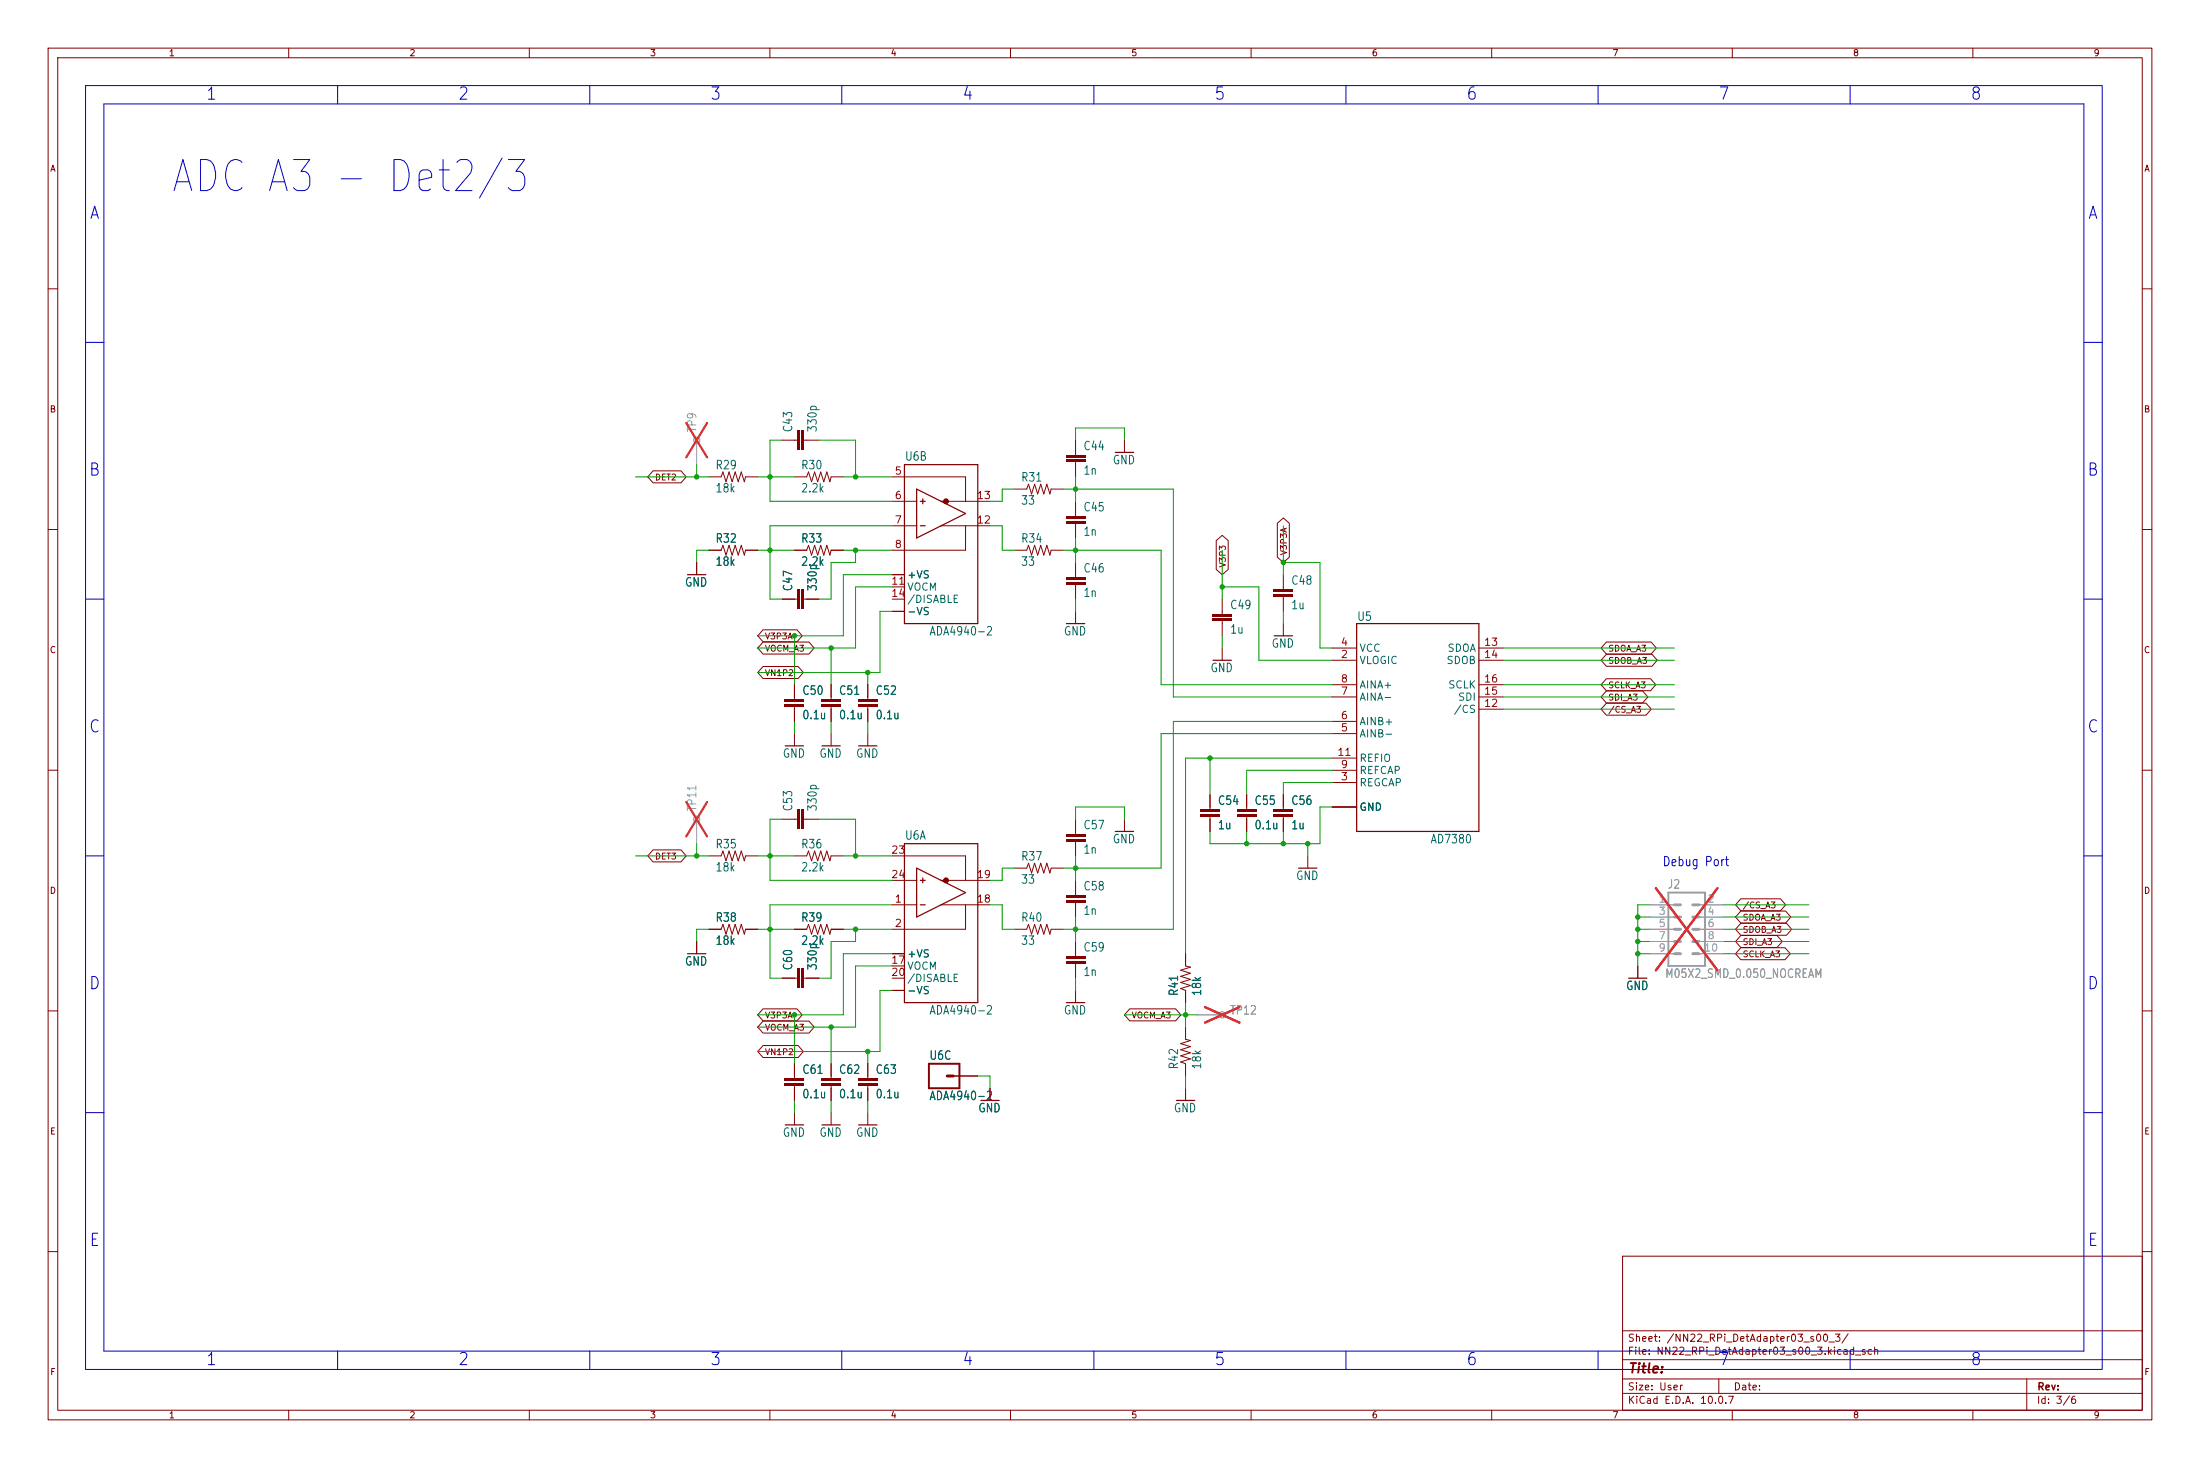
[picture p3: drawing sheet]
<svg xmlns="http://www.w3.org/2000/svg" width="457mm" height="305mm" viewBox="0 0 457 305" stroke-linecap="round" stroke-linejoin="round" font-family="sans-serif">
<g fill="none" stroke="#840000" stroke-width=".21">
<path d="M10 10h437.2v285h-437.2zM12 12h433.2v281h-433.2zM60 10v2M110 10v2M160 10v2M210 10v2M260 10v2M310 10v2M360 10v2M410 10v2M10 60h2M445.2 60h2"/>
<path d="M10 110h2M210.8 114.3h2.6l.3-1 .7 2 .6-2 .6 2 .7-2 .6 2 .7-2 .6 2 .2-1h2.6M210.8 101.6h2.6l.3-1 .7 2 .6-2 .6 2 .7-2 .6 2 .7-2 .6 2 .2-1h2.6M445.2 110h2M10 160h2M233.7 170.2v2.5M271.8 177.8v2.5M445.2 160h2M10 210h2M445.2 210h2M10 260h2M337.2 261h108v32h-108z"/>
<path d="M337.2 276.5h108M445.2 260h2M60 293v2M110 293v2M160 293v2M210 293v2M260 293v2M310 293v2M337.2 289.5h108M337.2 286.5h108M337.2 282.5h108M357.2 286.5v3"/>
<path d="M360 293v2M410 293v2M421.2 286.5v6.5"/>
</g>
<circle cx="254" cy="210.8" r=".63" fill="none" stroke="#a1a1a1" stroke-width=".25"/>
<path d="M248.9 210.8h5.1" fill="none" stroke="#a1a1a1" stroke-width=".21"/>
<path d="M250.4 209.2l7.2 3.2M257.6 209.2l-7.2 3.2" fill="none" stroke="#e12e31" stroke-width=".46"/>
<path d="M231.8 172.7h3.8M269.9 180.3h3.8" fill="none" stroke="#840000" stroke-width=".25"/>
<g fill="#840000">
<path d="M264.7 168.1h4v.6h-4z"/>
<path d="M264.7 169.2h4v.5h-4z"/>
</g>
<path d="M266.7 165.1v3M266.7 169.7v3" fill="none" stroke="#840000" stroke-width=".21"/>
<g fill="#840000">
<path d="M257 168.1h4.1v.6h-4.1z"/>
<path d="M257 169.2h4.1v.5h-4.1z"/>
</g>
<path d="M259.1 165.1v3M259.1 169.7v3" fill="none" stroke="#840000" stroke-width=".21"/>
<g fill="#840000">
<path d="M249.4 168.1h4.1v.6h-4.1z"/>
<path d="M249.4 169.2h4.1v.5h-4.1z"/>
</g>
<path d="M251.5 165.1v3M251.5 169.7v3" fill="none" stroke="#840000" stroke-width=".21"/>
<g fill="#840000">
<path d="M165.6 89.4h.5v4.1h-.5z"/>
<path d="M166.6 89.4h.5v4.1h-.5z"/>
</g>
<path d="M162.6 91.4h3M165.1 99.1h2.5l.4-1.1 .7 2.1 .6-2.1 .6 2.1 .7-2.1 .6 2.1 .6-2.1 .7 2.1 .2-1h2.6M167.1 91.4h3.1" fill="none" stroke="#840000" stroke-width=".21"/>
<g fill="#840000">
<path d="M221.5 119.9h4.1v.5h-4.1z"/>
<path d="M221.5 120.9h4.1v.5h-4.1z"/>
</g>
<path d="M223.5 116.8v3.1M223.5 121.4v3.1M223.5 127v2.5" fill="none" stroke="#840000" stroke-width=".21"/>
<path d="M221.6 129.5h3.8" fill="none" stroke="#840000" stroke-width=".25"/>
<g fill="#840000">
<path d="M221.5 94.5h4.1v.5h-4.1z"/>
<path d="M221.5 95.5h4.1v.5h-4.1z"/>
</g>
<path d="M223.5 91.4v3.1M223.5 96v3.1M233.7 91.4v2.6" fill="none" stroke="#840000" stroke-width=".21"/>
<path d="M231.8 94h3.8" fill="none" stroke="#840000" stroke-width=".25"/>
<g fill="#840000">
<path d="M264.7 122.4h4v.5h-4z"/>
<path d="M264.7 123.4h4v.6h-4z"/>
</g>
<path d="M266.7 119.4v3M266.7 124v3M246.4 198.1v2.6l1 .2-2 .6 2 .7-2 .6 2 .7-2 .6 2 .6-2 .7 1 .3v2.6M246.4 213.4v2.5l1 .3-2 .6 2 .6-2 .7 2 .6-2 .6 2 .7-2 .6 1 .4v2.5" fill="none" stroke="#840000" stroke-width=".21"/>
<g fill="#840000">
<path d="M221.5 107.2h4.1v.5h-4.1z"/>
<path d="M221.5 108.2h4.1v.5h-4.1z"/>
</g>
<g fill="none" stroke="#840000" stroke-width=".21">
<path d="M147.3 99.1h2.6l.3-1.1 .7 2.1 .6-2.1 .6 2.1 .7-2.1 .6 2.1 .7-2.1 .6 2.1 .2-1h2.6M185.4 99.1h15.3v5M144.8 116.8v2.6M147.3 114.3h2.6l.3-1 .7 2 .6-2 .6 2 .7-2 .6 2 .7-2 .6 2 .2-1h2.6M165.1 114.3h2.5l.4-1 .7 2 .6-2 .6 2 .7-2 .6 2 .6-2 .7 2 .2-1h2.6M185.4 104.1h5.1M185.4 109.2h5.1M185.4 119.4h2.6M195.6 104.1h10.1M195.6 109.2h10.1M200.7 109.2v5.1h-15.3M223.5 104.1v3.1"/>
<path d="M223.5 108.7v3.1M185.4 121.9h2.6M185.4 124.5h2.6M185.4 127h2.6"/>
</g>
<path d="M188 96.5h15.2v33h-15.2zM142.9 119.4h3.8M190.5 101.6l10.2 5.1-10.2 5.1zM191.3 104.1h1M191.3 109.2h1M191.8 103.6v1" fill="none" stroke="#840000" stroke-width=".25"/>
<circle cx="196.6" cy="104.1" r=".51" fill="#840000" stroke="#840000" stroke-width=".21"/>
<g fill="#840000">
<path d="M165.6 122.4h.5v4.1h-.5z"/>
<path d="M166.6 122.4h.5v4.1h-.5z"/>
</g>
<path d="M162.6 124.5h3M167.1 124.5h3.1M254 134.6v2.6M147.3 177.8h2.6l.3-1 .7 2 .6-2 .6 2 .7-2 .6 2 .7-2 .6 2 .2-1h2.6" fill="none" stroke="#840000" stroke-width=".21"/>
<path d="M252.1 137.2h3.8" fill="none" stroke="#840000" stroke-width=".25"/>
<g fill="#840000">
<path d="M252 127.5h4v.5h-4z"/>
<path d="M252 128.5h4v.5h-4z"/>
</g>
<path d="M254 124.5v3M254 129v3.1M266.7 129.5v2.6M144.8 195.6v2.5M340.4 200.7v2.5" fill="none" stroke="#840000" stroke-width=".21"/>
<path d="M264.8 132.1h3.8M142.9 198.1h3.8M338.5 203.2h3.8" fill="none" stroke="#840000" stroke-width=".25"/>
<path d="M346.7 185.4h7.6v15.3h-7.6z" fill="none" stroke="#a1a1a1" stroke-width=".41"/>
<path d="M348 188h1.2M348 190.5h1.2M348 193h1.2M348 195.6h1.2M348 198.1h1.2M351.8 188h1.3M351.8 190.5h1.3M351.8 193h1.3M351.8 195.6h1.3M351.8 198.1h1.3" fill="none" stroke="#a1a1a1" stroke-width=".61"/>
<path d="M144.8 91.4v5.1M144.8 170.2v5.1M342.9 188h5.1M342.9 190.5h5.1M342.9 193h5.1M342.9 195.6h5.1M342.9 198.1h5.1M353.1 188h5M353.1 190.5h5M353.1 193h5M353.1 195.6h5M353.1 198.1h5" fill="none" stroke="#a1a1a1" stroke-width=".21"/>
<path d="M142.6 87.9l4.4 7.1M147 87.9l-4.4 7.1M142.6 166.6l4.4 7.2M147 166.6l-4.4 7.2M344.1 184.5l12.8 17.1M356.9 184.5l-12.8 17.1" fill="none" stroke="#e12e31" stroke-width=".46"/>
<g fill="none" stroke="#a1a1a1" stroke-width=".25">
<circle cx="144.8" cy="91.4" r=".63"/>
<circle cx="144.8" cy="170.2" r=".63"/>
</g>
<g fill="#840000">
<path d="M221.5 185.9h4.1v.5h-4.1z"/>
<path d="M221.5 186.9h4.1v.6h-4.1z"/>
</g>
<path d="M165.1 152.4v2.5M223.5 182.9v3M223.5 187.5v3" fill="none" stroke="#840000" stroke-width=".21"/>
<path d="M163.2 154.9h3.8" fill="none" stroke="#840000" stroke-width=".25"/>
<g fill="#840000">
<path d="M178.3 145.3h4.1v.5h-4.1z"/>
<path d="M178.3 146.3h4.1v.5h-4.1z"/>
</g>
<path d="M180.3 142.2v3.1M180.3 146.8v3.1M172.7 231.1v2.6M205.7 226.1v2.5M246.4 226.1v2.5" fill="none" stroke="#840000" stroke-width=".21"/>
<path d="M170.8 233.7h3.8M203.8 228.6h3.8M244.5 228.6h3.8" fill="none" stroke="#840000" stroke-width=".25"/>
<g fill="#840000">
<path d="M178.3 224h4.1v.5h-4.1z"/>
<path d="M178.3 225h4.1v.6h-4.1z"/>
</g>
<path d="M180.3 221v3M180.3 225.6v3M198.1 223.5h5.1" fill="none" stroke="#840000" stroke-width=".21"/>
<path d="M193 221h6.4v5.1h-6.4z" fill="none" stroke="#840000" stroke-width=".41"/>
<path d="M196.8 223.5h1.3" fill="none" stroke="#840000" stroke-width=".61"/>
<g fill="#840000">
<path d="M221.5 173.2h4.1v.5h-4.1z"/>
<path d="M221.5 174.2h4.1v.6h-4.1z"/>
</g>
<g fill="none" stroke="#840000" stroke-width=".21">
<path d="M185.4 177.8h15.3v5.1M223.5 170.2v3M223.5 174.8v3M185.4 182.9h5.1M185.4 188h5.1M185.4 198.1h2.6M195.6 182.9h10.1M195.6 188h10.1M200.7 188v5h-15.3M185.4 200.7h2.6M185.4 203.2h2.6M185.4 205.7h2.6"/>
<path d="M223.5 205.7v2.6M180.3 231.1v2.6"/>
</g>
<path d="M188 175.3h15.2v33h-15.2zM190.5 180.3l10.2 5.1-10.2 5.1zM191.3 182.9h1M191.3 188h1M191.8 182.4v1M221.6 208.3h3.8M178.4 233.7h3.8" fill="none" stroke="#840000" stroke-width=".25"/>
<circle cx="196.6" cy="182.9" r=".51" fill="#840000" stroke="#840000" stroke-width=".21"/>
<g fill="#840000">
<path d="M221.5 198.6h4.1v.5h-4.1z"/>
<path d="M221.5 199.6h4.1v.6h-4.1z"/>
</g>
<g fill="none" stroke="#840000" stroke-width=".21">
<path d="M276.9 137.2h5M276.9 134.6h5M307.3 137.2h5.1M307.3 134.6h5.1M276.9 152.4h5M276.9 149.9h5M276.9 144.8h5M276.9 142.2h5M276.9 157.5h5M307.3 144.8h5.1M307.3 142.2h5.1M307.3 147.3h5.1"/>
<path d="M276.9 167.6h5M276.9 162.6h5M276.9 160h5M147.3 193h2.6l.3-1 .7 2.1 .6-2.1 .6 2.1 .7-2.1 .6 2.1 .7-2.1 .6 2.1 .2-1.1h2.6M210.8 180.3h2.6l.3-1 .7 2.1 .6-2.1 .6 2.1 .7-2.1 .6 2.1 .7-2.1 .6 2.1 .2-1.1h2.6M210.8 193h2.6l.3-1 .7 2.1 .6-2.1 .6 2.1 .7-2.1 .6 2.1 .7-2.1 .6 2.1 .2-1.1h2.6M223.5 195.6v3M223.5 200.2v3"/>
</g>
<path d="M281.9 129.5h25.4v43.2h-25.4z" fill="none" stroke="#840000" stroke-width=".25"/>
<g fill="#840000">
<path d="M163.1 145.3h4v.5h-4z"/>
<path d="M163.1 146.3h4v.5h-4z"/>
</g>
<path d="M165.1 142.2v3.1M165.1 146.8v3.1" fill="none" stroke="#840000" stroke-width=".21"/>
<g fill="#840000">
<path d="M170.7 145.3h4.1v.5h-4.1z"/>
<path d="M170.7 146.3h4.1v.5h-4.1z"/>
</g>
<path d="M172.7 142.2v3.1M172.7 146.8v3.1M172.7 152.4v2.5M180.3 152.4v2.5" fill="none" stroke="#840000" stroke-width=".21"/>
<path d="M170.8 154.9h3.8M178.4 154.9h3.8" fill="none" stroke="#840000" stroke-width=".25"/>
<g fill="#840000">
<path d="M165.6 168.1h.5v4.1h-.5z"/>
<path d="M166.6 168.1h.5v4.1h-.5z"/>
</g>
<path d="M162.6 170.2h3M165.1 177.8h2.5l.4-1 .7 2 .6-2 .6 2 .7-2 .6 2 .6-2 .7 2 .2-1h2.6M167.1 170.2h3.1M165.1 231.1v2.6" fill="none" stroke="#840000" stroke-width=".21"/>
<path d="M163.2 233.7h3.8" fill="none" stroke="#840000" stroke-width=".25"/>
<g fill="#840000">
<path d="M170.7 224h4.1v.5h-4.1z"/>
<path d="M170.7 225h4.1v.6h-4.1z"/>
</g>
<path d="M172.7 221v3M172.7 225.6v3" fill="none" stroke="#840000" stroke-width=".21"/>
<g fill="#840000">
<path d="M163.1 224h4v.5h-4z"/>
<path d="M163.1 225h4v.6h-4z"/>
</g>
<path d="M165.1 221v3M165.1 225.6v3" fill="none" stroke="#840000" stroke-width=".21"/>
<g fill="#840000">
<path d="M165.6 201.2h.5v4h-.5z"/>
<path d="M166.6 201.2h.5v4h-.5z"/>
</g>
<g fill="none" stroke="#840000" stroke-width=".21">
<path d="M135.7 97.8h5.8l1.1 1.3-1.1 1.2h-5.8l-1.1-1.2zM144.8 116.8v2.6M147.3 114.3h2.6M154.9 114.3h2.6M165.1 114.3h2.5M172.7 114.3h2.6M252.8 112.3l1.2-1.1 1.2 1.1v6l-1.2 1.1-1.2-1.1zM265.5 108.7l1.2-1.1 1.2 1.1v7.1l-1.2 1-1.2-1zM158.6 138.5h7.3l1.1 1.2-1.1 1.2h-7.3l-1.1-1.2zM158.6 130.8h7l1.1 1.3-1.1 1.2h-7l-1.1-1.2zM158.6 133.4h9.5l1.1 1.2-1.1 1.3h-9.5l-1.1-1.3zM162.6 124.5h2.5"/>
<path d="M167.6 124.5h2.6M333.8 135.9h9.5l1.1 1.3-1.1 1.2h-9.5l-1.1-1.2zM333.8 133.4h9.3l1.1 1.2-1.1 1.3h-9.3l-1.1-1.3zM165.1 142.2v2.6M165.1 147.3v2.6M172.7 142.2v2.6M172.7 147.3v2.6M180.3 142.2v2.6M180.3 147.3v2.6M333.8 146.1h8.3l1.1 1.2-1.1 1.3h-8.3l-1.1-1.3zM333.8 143.5h7.6l1 1.3-1 1.2h-7.6l-1.1-1.2zM333.8 141h9.2l1.1 1.2-1.1 1.3h-9.2l-1.1-1.3z"/>
<path d="M135.7 176.6h5.8l1.1 1.2-1.1 1.2h-5.8l-1.1-1.2zM251.5 165.1v2.5M251.5 170.2v2.5M259.1 165.1v2.5M259.1 170.2v2.5M266.7 165.1v2.5M266.7 170.2v2.5M144.8 195.6v2.5M147.3 193h2.6M154.9 193h2.6M165.1 193h2.5l.4-1 .7 2.1 .6-2.1 .6 2.1 .7-2.1 .6 2.1 .6-2.1 .7 2.1 .2-1.1h2.6M246.4 198.1v2.6"/>
<path d="M361.8 189.3h9.3l1.1 1.2-1.1 1.2h-9.3l-1.1-1.2zM361.8 191.8h9.5l1 1.2-1 1.3h-9.5l-1.1-1.3zM361.8 186.7h8.2l1.1 1.3-1.1 1.2h-8.2l-1.1-1.2zM361.8 196.9h9.2l1 1.2-1 1.3h-9.2l-1.1-1.3zM361.8 194.3h7.5l1.1 1.3-1.1 1.2h-7.5l-1.1-1.2zM158.6 209.6h7l1.1 1.2-1.1 1.3h-7l-1.1-1.3zM158.6 212.1h9.5l1.1 1.3-1.1 1.2h-9.5l-1.1-1.2zM158.6 217.2h7.3l1.1 1.2-1.1 1.3h-7.3l-1.1-1.3zM162.6 203.2h3M167.1 203.2h3.1M234.8 209.6h9.5l1.1 1.2-1.1 1.3h-9.5l-1.1-1.3zM246.4 205.7v2.6"/>
<path d="M340.4 200.7v2.5M165.1 221v2.5M165.1 226.1v2.5M172.7 221v2.5M172.7 226.1v2.5M180.3 221v2.5M180.3 226.1v2.5M198.1 223.5h5.1M205.7 226.1v2.5"/>
</g>
<g fill="none" stroke="#0000c2" stroke-width=".21">
<path d="M17.8 17.8h419.1v266.7h-419.1zM70.2 17.8v3.8M122.6 17.8v3.8M174.9 17.8v3.8M227.3 17.8v3.8M279.7 17.8v3.8M332.1 17.8v3.8M384.5 17.8v3.8M21.6 21.6h411.5v259.1h-411.5zM17.8 71.1h3.8M433.1 71.1h3.8M17.8 124.5h3.8"/>
<path d="M433.1 124.5h3.8M17.8 177.8h3.8M433.1 177.8h3.8M17.8 231.1h3.8M433.1 231.1h3.8M70.2 280.7v3.8M122.6 280.7v3.8M174.9 280.7v3.8M227.3 280.7v3.8M279.7 280.7v3.8M332.1 280.7v3.8M384.5 280.7v3.8"/>
</g>
<g fill="none" stroke="#009600" stroke-width=".21">
<path d="M132.1 99.1h15.2M144.8 96.5v2.6M157.5 99.1h7.6M162.6 91.4h-2.6v12.7h25.4M170.2 91.4h7.6v7.7M175.3 99.1h10.1M223.5 91.4v-2.5h10.2v2.5M223.5 99.1v5M147.3 114.3h-2.5v2.5M157.5 114.3h7.6M175.3 114.3h10.1M177.8 114.3v2.5h-5.1v7.7h-2.5"/>
<path d="M185.4 119.4h-10.1v12.7h-17.8M185.4 109.2h-25.4v15.3h2.6M205.7 109.2h2.6v5.1h2.5M210.8 101.6h-2.5v2.5h-2.6M221 101.6h22.8v43.2h33.1M221 114.3h20.3v27.9h35.6M223.5 111.8v5M254 114.3v10.2M266.7 116.8h7.6v17.8h2.6M266.7 109.2v10.2M165.1 132.1v10.1M172.7 134.6v7.6"/>
<path d="M180.3 139.7v2.5M185.4 121.9h-7.6v12.7h-20.3M185.4 127h-2.5v12.7h-25.4M223.5 124.5v2.5M254 121.9h7.6v15.3h15.3M254 132.1v2.5M266.7 127v2.5M312.4 134.6h35.6M312.4 137.2h35.6M165.1 149.9v2.5M172.7 149.9v2.5M180.3 149.9v2.5"/>
<path d="M251.5 157.5v7.6M276.9 152.4h-35.6v27.9h-20.3M276.9 157.5h-30.5v40.6M276.9 149.9h-33.1v43.1h-22.8M312.4 144.8h35.6M312.4 142.2h35.6M312.4 147.3h35.6M132.1 177.8h15.2M144.8 175.3v2.5M157.5 177.8h7.6M162.6 170.2h-2.6v12.7h25.4M170.2 170.2h7.6v7.6"/>
<path d="M175.3 177.8h10.1M223.5 170.2v-2.6h10.2v2.6M223.5 177.8v5.1M259.1 172.7v2.6M266.7 172.7v2.6M271.8 175.3v2.5M276.9 162.6h-10.2v2.5M276.9 167.6h-2.6v7.7h-22.8v-2.6M276.9 160h-17.8v5.1M147.3 193h-2.5v2.6M157.5 193h7.6M175.3 193h10.1"/>
<path d="M177.8 193v2.6h-5.1v7.6h-2.5M185.4 198.1h-10.1v12.7h-17.8M185.4 188h-25.4v15.2h2.6M205.7 188h2.6v5h2.5M210.8 180.3h-2.5v2.6h-2.6M223.5 190.5v5.1M340.4 198.1h2.5M340.4 195.6h2.5M340.4 193h2.5M340.4 190.5h2.5M342.9 188h-2.5v12.7M358.1 198.1h17.8"/>
<path d="M358.1 195.6h17.8M358.1 193h17.8M358.1 188h17.8M358.1 190.5h17.8M165.1 210.8v10.2M172.7 213.4v7.6M180.3 218.4v2.6M185.4 200.7h-7.6v12.7h-20.3M185.4 205.7h-2.5v12.7h-25.4M223.5 203.2v2.5M233.7 210.8h15.2M246.4 208.3v5.1"/>
<path d="M165.1 228.6v2.5M172.7 228.6v2.5M180.3 228.6v2.5M203.2 223.5h2.5v2.6M246.4 223.5v2.6"/>
</g>
<path d="M342.9 188h5.1M342.9 190.5h5.1M342.9 193h5.1M342.9 195.6h5.1M342.9 198.1h5.1M353.1 188h5M353.1 190.5h5M353.1 193h5M353.1 195.6h5M353.1 198.1h5M248.9 210.8h5.1" fill="none" stroke="#a1a1a1" stroke-width=".21"/>
<path d="M344.1 184.5l12.8 17.1M356.9 184.5l-12.8 17.1M250.4 209.2l7.2 3.2M257.6 209.2l-7.2 3.2" fill="none" stroke="#e12e31" stroke-width=".46"/>
<g fill="#009600" stroke="#009600" stroke-width=".21">
<circle cx="223.5" cy="193" r=".46"/>
<circle cx="246.4" cy="210.8" r=".46"/>
<circle cx="177.8" cy="99.1" r=".46"/>
<circle cx="223.5" cy="180.3" r=".46"/>
<circle cx="251.5" cy="157.5" r=".46"/>
<circle cx="266.7" cy="175.3" r=".46"/>
<circle cx="271.8" cy="175.3" r=".46"/>
<circle cx="259.1" cy="175.3" r=".46"/>
<circle cx="223.5" cy="114.3" r=".46"/>
<circle cx="223.5" cy="101.6" r=".46"/>
<circle cx="254" cy="121.9" r=".46"/>
<circle cx="266.7" cy="116.8" r=".46"/>
<circle cx="340.4" cy="198.1" r=".46"/>
<circle cx="340.4" cy="195.6" r=".46"/>
<circle cx="340.4" cy="193" r=".46"/>
<circle cx="340.4" cy="190.5" r=".46"/>
<circle cx="160" cy="99.1" r=".46"/>
<circle cx="144.8" cy="99.1" r=".46"/>
<circle cx="160" cy="114.3" r=".46"/>
<circle cx="180.3" cy="139.7" r=".46"/>
<circle cx="172.7" cy="134.6" r=".46"/>
<circle cx="180.3" cy="218.4" r=".46"/>
<circle cx="144.8" cy="177.8" r=".46"/>
<circle cx="165.1" cy="132.1" r=".46"/>
<circle cx="177.8" cy="114.3" r=".46"/>
<circle cx="172.7" cy="213.4" r=".46"/>
<circle cx="160" cy="177.8" r=".46"/>
<circle cx="177.8" cy="177.8" r=".46"/>
<circle cx="177.8" cy="193" r=".46"/>
<circle cx="160" cy="193" r=".46"/>
<circle cx="165.1" cy="210.8" r=".46"/>
</g>
<text font-size="6.5" fill="#0000c2" x="35.1" y="41.5">ADC A3 - Det2/3</text>
<g font-size="2.5" fill="#0000c2">
<text x="42.7" y="21.4">1</text>
<text x="95" y="21.4">2</text>
<text x="147.4" y="21.4">3</text>
<text x="199.8" y="21.4">4</text>
<text x="252.2" y="21.4">5</text>
<text x="304.6" y="21.4">6</text>
<text x="357" y="21.4">7</text>
<text x="409.4" y="21.4">8</text>
<text x="18.5" y="46.1">A</text>
<text x="433.8" y="46.1">A</text>
<text x="18.3" y="99.5">B</text>
<text x="433.6" y="99.5">B</text>
<text x="18.3" y="152.8">C</text>
<text x="433.6" y="152.8">C</text>
<text x="18.3" y="206.2">D</text>
<text x="433.6" y="206.2">D</text>
<text x="18.4" y="259.5">E</text>
<text x="433.7" y="259.5">E</text>
<text x="42.7" y="284.3">1</text>
<text x="95" y="284.3">2</text>
<text x="147.4" y="284.3">3</text>
<text x="199.8" y="284.3">4</text>
<text x="252.2" y="284.3">5</text>
<text x="304.6" y="284.3">6</text>
<text x="357" y="284.3">7</text>
<text x="409.4" y="284.3">8</text>
</g>
<text font-size="2" fill="#840000" x="338.2" y="285.8">Title:</text>
<text font-size="1.9" fill="#0000c2" x="345.4" y="180.4">Debug Port</text>
<g font-size="1.8" fill="#989898">
<text x="145.2" y="89.9" transform="rotate(-90 145.2 89.9)">TP9</text>
<text x="145.2" y="168.7" transform="rotate(-90 145.2 168.7)">TP11</text>
<text x="346.4" y="185">J2</text>
<text x="345.9" y="203.6">M05X2_SMD_0.050_NOCREAM</text>
<text x="255.5" y="211.2">TP12</text>
</g>
<g font-size="1.8" fill="#006464">
<text x="165.1" y="89.9" transform="rotate(-90 165.1 89.9)">C43</text>
<text x="170.2" y="89.9" transform="rotate(-90 170.2 89.9)">330p</text>
<text x="225" y="94">C44</text>
<text x="148.6" y="97.9">R29</text>
<text x="166.4" y="97.9">R30</text>
<text x="187.9" y="96.1">U6B</text>
<text x="212.1" y="100.5">R31</text>
<text x="225" y="99.1">1n</text>
<text x="231.1" y="96.9">GND</text>
<text x="148.6" y="102.7">18k</text>
<text x="166.4" y="102.7">2.2k</text>
<text x="212.1" y="105.3">33</text>
<text x="225" y="106.7">C45</text>
<text x="148.6" y="113.2">R32</text>
<text x="166.4" y="113.2">R33</text>
<text x="212.1" y="113.2">R34</text>
<text x="225" y="111.8">1n</text>
<text x="148.6" y="118">18k</text>
<text x="166.4" y="118">2.2k</text>
<text x="212.1" y="118">33</text>
<text x="225" y="119.4">C46</text>
<text x="142.2" y="122.3">GND</text>
<text x="165.1" y="123" transform="rotate(-90 165.1 123)">C47</text>
<text x="170.2" y="123" transform="rotate(-90 170.2 123)">330p</text>
<text x="225" y="124.5">1n</text>
<text x="268.2" y="121.9">C48</text>
<text x="255.5" y="127">C49</text>
<text x="268.2" y="127">1u</text>
<text x="281.9" y="129.4">U5</text>
<text x="193" y="132.5">ADA4940-2</text>
<text x="221" y="132.5">GND</text>
<text x="255.5" y="132.1">1u</text>
<text x="264.1" y="135">GND</text>
<text x="251.4" y="140.1">GND</text>
<text x="166.6" y="144.8">C50</text>
<text x="166.6" y="149.9">0.1u</text>
<text x="174.2" y="144.8">C51</text>
<text x="174.2" y="149.9">0.1u</text>
<text x="181.8" y="144.8">C52</text>
<text x="181.8" y="149.9">0.1u</text>
<text x="162.5" y="157.9">GND</text>
<text x="170.2" y="157.9">GND</text>
<text x="177.8" y="157.9">GND</text>
<text x="253" y="167.6">C54</text>
<text x="260.6" y="167.6">C55</text>
<text x="268.2" y="167.6">C56</text>
<text x="165.1" y="168.7" transform="rotate(-90 165.1 168.7)">C53</text>
<text x="170.2" y="168.7" transform="rotate(-90 170.2 168.7)">330p</text>
<text x="225" y="172.7">C57</text>
<text x="253" y="172.7">1u</text>
<text x="260.6" y="172.7">0.1u</text>
<text x="268.2" y="172.7">1u</text>
<text x="148.6" y="176.7">R35</text>
<text x="166.4" y="176.7">R36</text>
<text x="187.9" y="174.9">U6A</text>
<text x="212.1" y="179.2">R37</text>
<text x="225" y="177.8">1n</text>
<text x="231.1" y="175.6">GND</text>
<text x="297.2" y="175.6">AD7380</text>
<text x="148.6" y="181.5">18k</text>
<text x="166.4" y="181.5">2.2k</text>
<text x="212.1" y="184">33</text>
<text x="225" y="185.4">C58</text>
<text x="269.2" y="183.3">GND</text>
<text x="148.6" y="191.9">R38</text>
<text x="166.4" y="191.9">R39</text>
<text x="212.1" y="191.9">R40</text>
<text x="225" y="190.5">1n</text>
<text x="148.6" y="196.7">18k</text>
<text x="166.4" y="196.7">2.2k</text>
<text x="212.1" y="196.7">33</text>
<text x="142.2" y="201">GND</text>
<text x="165.1" y="201.7" transform="rotate(-90 165.1 201.7)">C60</text>
<text x="170.2" y="201.7" transform="rotate(-90 170.2 201.7)">330p</text>
<text x="225" y="198.1">C59</text>
<text x="225" y="203.2">1n</text>
<text x="245.3" y="207" transform="rotate(-90 245.3 207)">R41</text>
<text x="250.1" y="207" transform="rotate(-90 250.1 207)">18k</text>
<text x="337.8" y="206.1">GND</text>
<text x="193" y="211.2">ADA4940-2</text>
<text x="221" y="211.2">GND</text>
<text x="193" y="220.6">U6C</text>
<text x="166.6" y="223.5">C61</text>
<text x="174.2" y="223.5">C62</text>
<text x="181.8" y="223.5">C63</text>
<text x="245.3" y="222.3" transform="rotate(-90 245.3 222.3)">R42</text>
<text x="250.1" y="222.3" transform="rotate(-90 250.1 222.3)">18k</text>
<text x="166.6" y="228.6">0.1u</text>
<text x="174.2" y="228.6">0.1u</text>
<text x="181.8" y="228.6">0.1u</text>
<text x="193" y="229">ADA4940-2</text>
<text x="203.2" y="231.5">GND</text>
<text x="243.8" y="231.5">GND</text>
<text x="162.5" y="236.6">GND</text>
<text x="170.2" y="236.6">GND</text>
<text x="177.8" y="236.6">GND</text>
</g>
<g font-size="1.5" fill="#a90000">
<text x="185.8" y="99">5</text>
<text x="185.8" y="104.1">6</text>
<text x="202.9" y="104.1">13</text>
<text x="185.8" y="109.1">7</text>
<text x="202.9" y="109.1">12</text>
<text x="185.8" y="114.2">8</text>
<text x="185.1" y="121.8">11</text>
<text x="185.1" y="124.4">14</text>
<text x="278.5" y="137.1">2</text>
<text x="278.5" y="134.5">4</text>
<text x="308.3" y="134.5">13</text>
<text x="308.3" y="137.1">14</text>
<text x="278.5" y="142.2">8</text>
<text x="308.3" y="142.2">16</text>
<text x="278.5" y="149.8">6</text>
<text x="278.5" y="144.7">7</text>
<text x="308.3" y="147.2">12</text>
<text x="308.3" y="144.7">15</text>
<text x="278.5" y="152.3">5</text>
<text x="277.8" y="157.4">11</text>
<text x="278.5" y="159.9">9</text>
<text x="278.5" y="162.5">3</text>
<text x="185.1" y="177.7">23</text>
<text x="185.1" y="182.8">24</text>
<text x="202.9" y="182.8">19</text>
<text x="185.8" y="187.9">1</text>
<text x="202.9" y="187.9">18</text>
<text x="185.8" y="193">2</text>
<text x="185.1" y="200.6">17</text>
<text x="185.1" y="203.1">20</text>
</g>
<g font-size="1.5" fill="#006464">
<text x="188.4" y="120.5">+VS</text>
<text x="188.4" y="123.1">VOCM</text>
<text x="188.4" y="125.6">/DISABLE</text>
<text x="188.4" y="128.2">-VS</text>
<text x="282.4" y="135.8">VCC</text>
<text x="300.7" y="135.8">SDOA</text>
<text x="282.4" y="138.3">VLOGIC</text>
<text x="282.4" y="143.4">AINA+</text>
<text x="300.5" y="138.3">SDOB</text>
<text x="300.8" y="143.4">SCLK</text>
<text x="282.4" y="145.9">AINA-</text>
<text x="302" y="148.5">/CS</text>
<text x="302.9" y="145.9">SDI</text>
<text x="282.4" y="153.6">AINB-</text>
<text x="282.4" y="151">AINB+</text>
<text x="282.4" y="161.2">REFCAP</text>
<text x="282.4" y="158.6">REFIO</text>
<text x="282.4" y="163.7">REGCAP</text>
<text x="282.4" y="168.8">GND</text>
<text x="188.4" y="199.3">+VS</text>
<text x="188.4" y="201.8">VOCM</text>
<text x="188.4" y="204.4">/DISABLE</text>
<text x="188.4" y="206.9">-VS</text>
</g>
<g font-size="1.5" fill="#aaa">
<text x="344.6" y="187.9">1</text>
<text x="344.6" y="190.4">3</text>
<text x="354.7" y="187.9">2</text>
<text x="354.7" y="190.4">4</text>
<text x="344.6" y="193">5</text>
<text x="344.6" y="195.5">7</text>
<text x="354.7" y="193">6</text>
<text x="354.7" y="195.5">8</text>
<text x="344.6" y="198">9</text>
<text x="354" y="198">10</text>
</g>
<g font-size="1.5" fill="#840000">
<text x="338.2" y="281.8">File: NN22_RPi_DetAdapter03_s00_3.kicad_sch</text>
<text x="338.2" y="279.1">Sheet: /NN22_RPi_DetAdapter03_s00_3/</text>
<text x="338.2" y="292">KiCad E.D.A. 10.0.7</text>
<text x="338.2" y="289.2">Size: User</text>
<text x="360.2" y="289.2">Date:</text>
<text x="423.2" y="292">Id: 3/6</text>
<text x="423.2" y="289.2">Rev:</text>
</g>
<g font-size="1.3" fill="#840000">
<text x="35" y="12">1</text>
<text x="85" y="12">2</text>
<text x="135" y="12">3</text>
<text x="185" y="12">4</text>
<text x="235" y="12">5</text>
<text x="285" y="12">6</text>
<text x="335" y="12">7</text>
<text x="385" y="12">8</text>
<text x="435" y="12">9</text>
<text x="10.3" y="36">A</text>
<text x="445.5" y="36">A</text>
<text x="10.2" y="86">B</text>
<text x="445.4" y="86">B</text>
<text x="10.2" y="136">C</text>
<text x="445.4" y="136">C</text>
<text x="10.2" y="186">D</text>
<text x="445.4" y="186">D</text>
<text x="10.3" y="236">E</text>
<text x="445.5" y="236">E</text>
<text x="10.3" y="286">F</text>
<text x="445.5" y="286">F</text>
<text x="35" y="294.9">1</text>
<text x="85" y="294.9">2</text>
<text x="135" y="294.9">3</text>
<text x="185" y="294.9">4</text>
<text x="235" y="294.9">5</text>
<text x="285" y="294.9">6</text>
<text x="335" y="294.9">7</text>
<text x="385" y="294.9">8</text>
<text x="435" y="294.9">9</text>
</g>
<g font-size="1.2" fill="#840000">
<text x="136" y="100.1">DET2</text>
<text x="255" y="118" transform="rotate(-90 255 118)">V3P3</text>
<text x="267.7" y="115.5" transform="rotate(-90 267.7 115.5)">V3P3A</text>
<text x="158.9" y="133.1">V3P3A</text>
<text x="158.9" y="135.7">VOCM_A3</text>
<text x="334.1" y="135.7">SDOA_A3</text>
<text x="158.9" y="140.7">VN1P2</text>
<text x="334.1" y="138.2">SDOB_A3</text>
<text x="334.1" y="143.3">SCLK_A3</text>
<text x="334.1" y="148.4">/CS_A3</text>
<text x="334.1" y="145.8">SDI_A3</text>
<text x="136" y="178.8">DET3</text>
<text x="362.1" y="191.5">SDOA_A3</text>
<text x="362.1" y="189">/CS_A3</text>
<text x="362.1" y="194.1">SDOB_A3</text>
<text x="362.1" y="196.6">SDI_A3</text>
<text x="362.1" y="199.2">SCLK_A3</text>
<text x="158.9" y="211.9">V3P3A</text>
<text x="158.9" y="214.4">VOCM_A3</text>
<text x="235.1" y="211.9">VOCM_A3</text>
<text x="158.9" y="219.5">VN1P2</text>
</g>
</svg>
